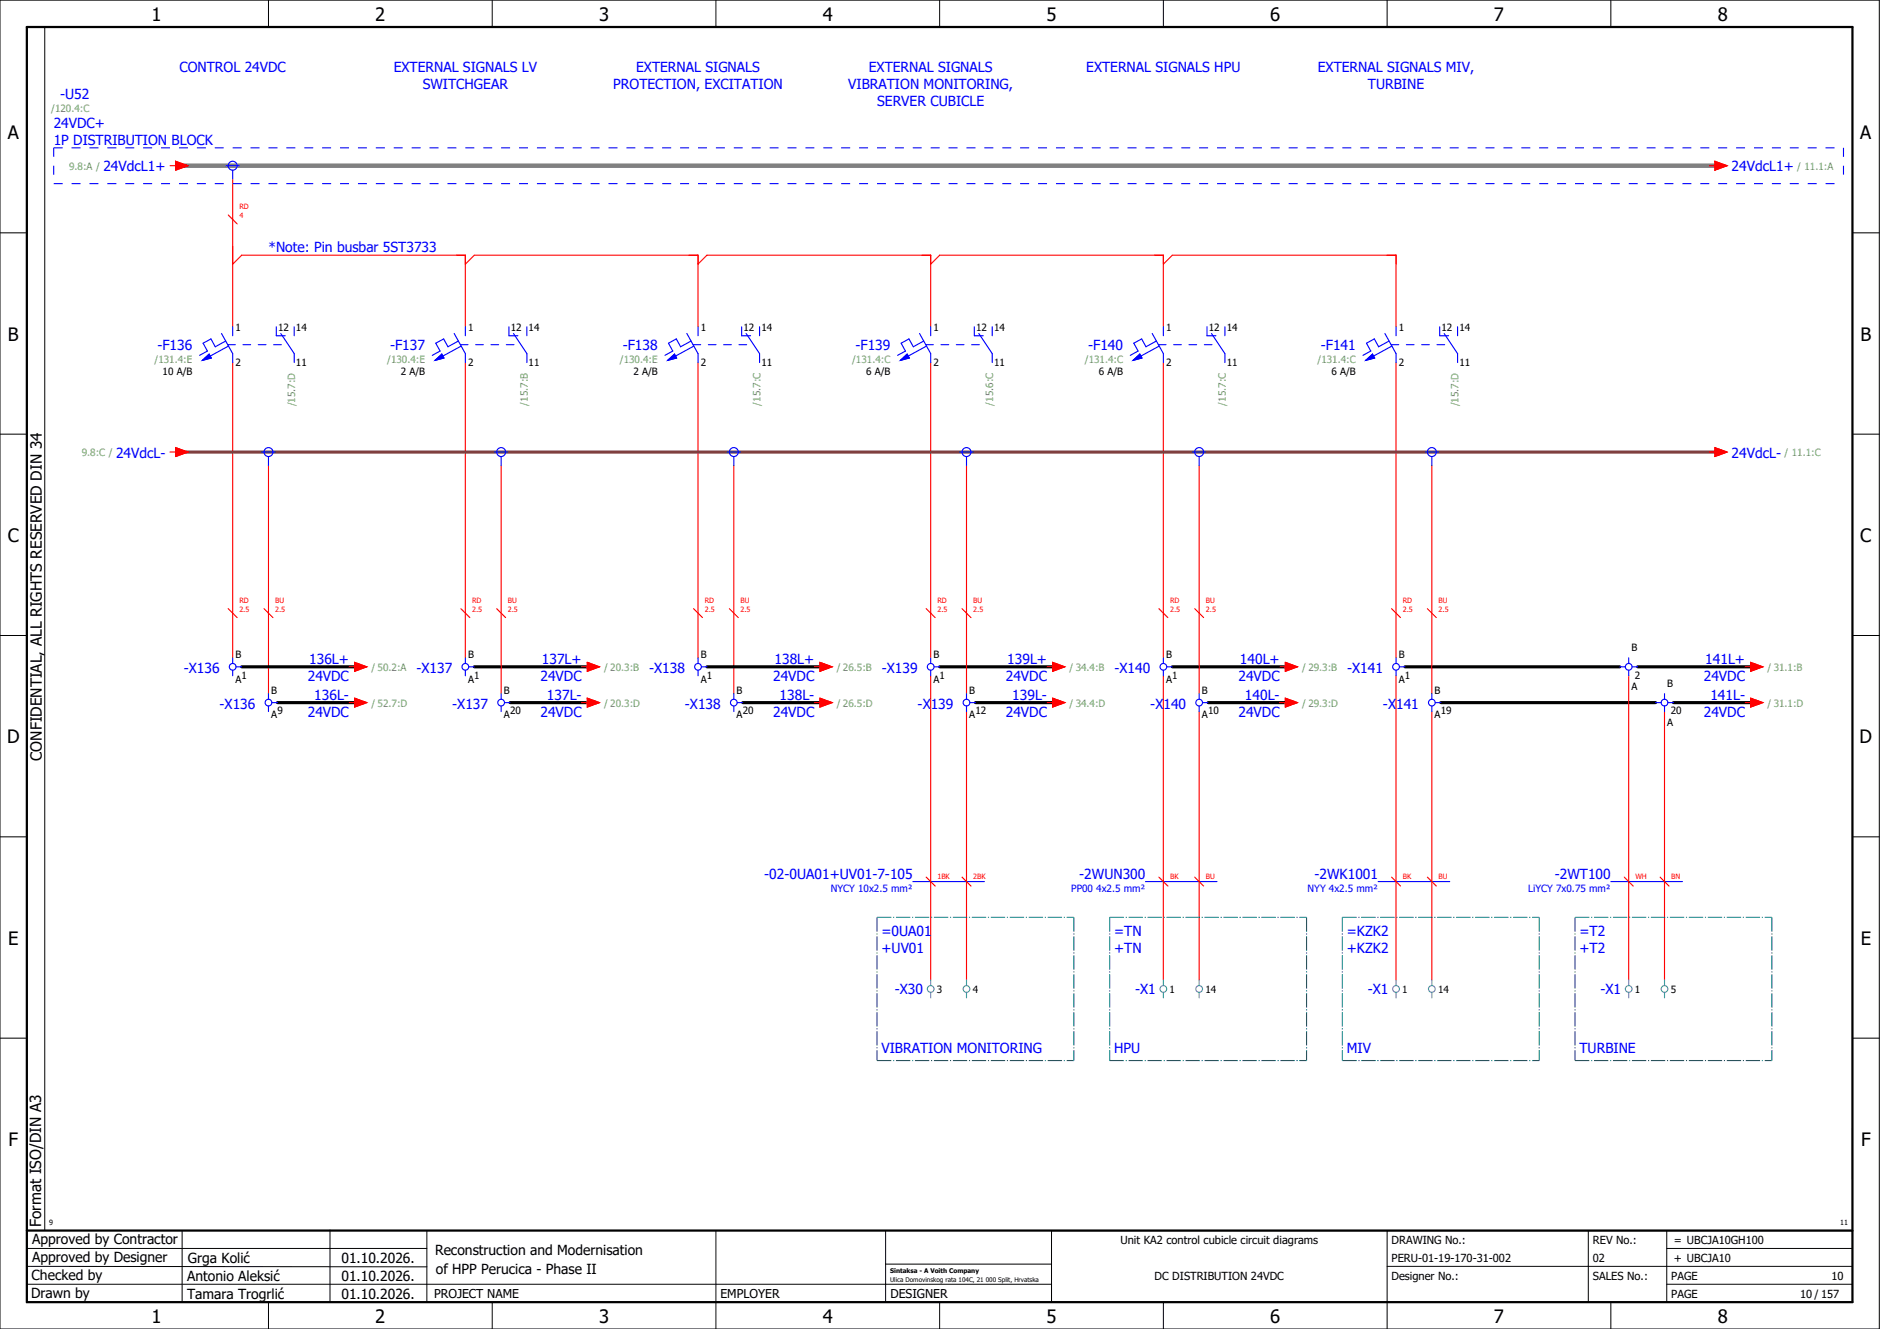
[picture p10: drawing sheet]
<svg xmlns="http://www.w3.org/2000/svg" width="420mm" height="297mm" viewBox="0 0 420 297" stroke-linecap="round" stroke-linejoin="round" font-family="sans-serif">
<g fill="none" stroke="#000" stroke-width=".22">
<path d="M0 0h420v297h-420zM10 6v269M60 0v6M110 0v6M160 0v6M210 0v6M260 0v6M310 0v6M360 0v6M0 52h6M414 52h6M0 97h6"/>
<path d="M414 97h6M0 142h6M414 142h6M414 176.3v87.4M0 187h6M414 187h6M0 232h6M414 232h6M6 279h89.4M40.7 275v16M73.7 274.9v16M95.4 275.1v16"/>
<path d="M160 275v22M197.9 275.1v16M310 275v22M355 275v16M372.5 279h41.5M372.5 275v16M414 275h-179v16M6 283l89.4 .1M6 287h229M60 291v6M110 291v6M197.9 282.5h37.1"/>
<path d="M210 291v6M260 291v6M310 283h104M360 291v6M372.5 287h41.5"/>
</g>
<path d="M6 6h408v285h-408zM6 275h408" fill="none" stroke="#000" stroke-width=".5"/>
<g fill="none" stroke="#f00" stroke-width=".25">
<path d="M38 37h1.3M39.3 36l2.7 1-2.7 1zM382 37h1.3M383.3 36l2.7 1-2.7 1zM51 48l2 2M52 59l2-2h50v16M52 40v33M104 59l2-2h50v16M156 59l2-2h50v16M208 59l2-2h50v16M260 59l2-2h50v16M52 81v66"/>
<path d="M104 81v66M156 81v66M208 81v66M260 81v66M312 81v66M38 101h1.3M39.3 100l2.7 1-2.7 1zM60 104v51M112 104v51M164 104v51M216 104v51M268 104v51"/>
<path d="M320 104v51M382 101h1.3M383.3 100l2.7 1-2.7 1zM51 136l2 2M59 136l2 2M103 136l2 2M111 136l2 2M155 136l2 2M163 136l2 2M207 136l2 2M215 136l2 2M259 136l2 2"/>
<path d="M267 136l2 2M311 136l2 2M319 136l2 2M78 149h1.3M78 157h1.3M79.3 148l2.7 1-2.7 1zM79.3 156l2.7 1-2.7 1zM130 149h1.2M130 157h1.2M131.2 148l2.8 1-2.8 1zM131.2 156l2.8 1-2.8 1zM182 149h1.3"/>
<path d="M182 157h1.3M183.3 148l2.7 1-2.7 1zM183.3 156l2.7 1-2.7 1zM208 151v68M216 159v60M234 149h1.2M234 157h1.2M235.2 148l2.8 1-2.8 1zM235.2 156l2.8 1-2.8 1zM260 151v68M268 159v60M286 149h1.3"/>
<path d="M286 157h1.3M287.3 148l2.7 1-2.7 1zM287.3 156l2.7 1-2.7 1zM312 151v68M320 159v60M364 151v68M372 159v60M390 149h1.3M390 157h1.3M391.3 148l2.7 1-2.7 1zM391.3 156l2.7 1-2.7 1zM207 196l2 2"/>
<path d="M215 196l2 2M259 196l2 2M267 196l2 2M311 196l2 2M319 196l2 2M363 196l2 2M371 196l2 2"/>
</g>
<g fill="none" stroke="#000" stroke-width=".7">
<path d="M54 149h26M62 157h18M106 149h26M114 157h18M158 149h26M166 157h18M210 149h26M218 157h18M262 149h26M270 157h18M314 149h48M322 157h48"/>
<path d="M366 149h26M374 157h18"/>
</g>
<path d="M40 101h344" fill="none" stroke="#7f3f3f" stroke-width=".7"/>
<path d="M40 37h344" fill="none" stroke="#808080" stroke-width="1"/>
<g fill="none" stroke="#00f" stroke-width=".25">
<path d="M50.5 37h3M52 38v2M49.5 74.5l2.5 4.5v2M50.4 76.2l-2.3 1.3-1-1.8-1.7 1 1 1.8-1.8 .9M50.9 77h1.7M51.1 77.3l-4.1 2.3M52 73v2M54.3 77h1.7M57.7 77h1.7M61.2 77h1.7M61.7 73v2h2.1M62.7 74.5l3.1 4.5v2"/>
<path d="M65.8 73v2M101.5 74.5l2.5 4.5v2M102.4 76.2l-2.3 1.3-1-1.8-1.7 1 1 1.8-1.8 .9M102.9 77h1.7M103.1 77.3l-4.1 2.3M104 73v2M106.3 77h1.7M109.7 77h1.7M113.2 77h1.7M113.8 73v2h1.9M114.8 74.5l3 4.5v2M117.8 73v2"/>
<path d="M153.5 74.5l2.5 4.5v2M154.4 76.2l-2.3 1.3-1-1.8-1.7 1 1 1.8-1.8 .9M154.9 77h1.7M155.1 77.3l-4.1 2.3M156 73v2M158.3 77h1.7M161.7 77h1.7M165.2 77h1.7M165.8 73v2h2M166.7 74.5l3.1 4.5v2M169.7 73v2M205.5 74.5l2.5 4.5v2"/>
<path d="M206.4 76.2l-2.3 1.3-1-1.8-1.7 1 1 1.8-1.8 .9M206.9 77h1.7M207.1 77.3l-4.1 2.3M208 73v2M210.3 77h1.7M213.7 77h1.7M217.2 77h1.7M217.7 73v2h2M218.8 74.5l3 4.5v2M221.8 73v2M257.5 74.5l2.5 4.5v2M258.4 76.2l-2.3 1.3-1-1.8-1.7 1 1 1.8-1.8 .9"/>
<path d="M258.9 77h1.7M259.1 77.3l-4.1 2.3M260 73v2M262.3 77h1.7M265.7 77h1.7M269.2 77h1.7M269.8 73v2h2M270.7 74.5l3.1 4.5v2M273.7 73v2M309.5 74.5l2.5 4.5v2M310.4 76.2l-2.3 1.3-1-1.8-1.7 1 1 1.8-1.8 .9M310.9 77h1.7"/>
<path d="M311.1 77.3l-4.1 2.3M312 73v2M314.3 77h1.7M317.7 77h1.7M321.2 77h1.7M321.7 73v2h2.1M322.8 74.5l3 4.5v2M325.8 73v2M45.2 80.5l1.5-1.4 .5 .9zM97.2 80.5l1.5-1.4 .5 .9zM149.2 80.5l1.5-1.4 .5 .9zM201.2 80.5l1.5-1.4 .5 .9z"/>
<path d="M253.2 80.5l1.5-1.4 .5 .9zM305.2 80.5l1.5-1.4 .5 .9zM58.5 101h3M60 102v2M110.5 101h3M112 102v2M162.5 101h3M164 102v2M214.5 101h3M216 102v2M266.5 101h3M268 102v2"/>
<path d="M318.5 101h3M320 102v2M52 147v1.3M52 149.8v1.2M52.8 149h1.2M60 155v1.3M60 157.8v1.2M60.8 157h1.2M104 147v1.3M104 149.8v1.2M104.7 149h1.3M112 155v1.3"/>
<path d="M112 157.8v1.2M112.7 157h1.3M156 147v1.3M156 149.8v1.2M156.8 149h1.2M164 155v1.3M164 157.8v1.2M164.8 157h1.2M208 147v1.3M208 149.8v1.2M208.7 149h1.3M216 155v1.3"/>
<path d="M216 157.8v1.2M216.7 157h1.3M260 147v1.3M260 149.8v1.2M260.8 149h1.2M268 155v1.3M268 157.8v1.2M268.7 157h1.3M312 147v1.3M312 149.8v1.2M312.7 149h1.3M320 155v1.3"/>
<path d="M320 157.8v1.2M320.8 157h1.2M362 149h1.3M364 147v1.3M364 149.8v1.2M364.8 149h1.2M370 157h1.2M372 155v1.3M372 157.8v1.2M372.7 157h1.3M204 197h16M256 197h16"/>
<path d="M308 197h16M360 197h16"/>
<circle cx="52" cy="37" r="1"/>
<circle cx="60" cy="101" r="1"/>
<circle cx="112" cy="101" r="1"/>
<circle cx="164" cy="101" r="1"/>
<circle cx="216" cy="101" r="1"/>
<circle cx="268" cy="101" r="1"/>
<circle cx="320" cy="101" r="1"/>
<circle cx="52" cy="149" r=".75"/>
<circle cx="60" cy="157" r=".75"/>
<circle cx="104" cy="149" r=".75"/>
<circle cx="112" cy="157" r=".75"/>
<circle cx="156" cy="149" r=".75"/>
<circle cx="164" cy="157" r=".75"/>
<circle cx="208" cy="149" r=".75"/>
<circle cx="216" cy="157" r=".75"/>
<circle cx="260" cy="149" r=".75"/>
<circle cx="268" cy="157" r=".75"/>
<circle cx="312" cy="149" r=".75"/>
<circle cx="320" cy="157" r=".75"/>
<circle cx="364" cy="149" r=".75"/>
<circle cx="372" cy="157" r=".75"/>
</g>
<g fill="#00f" stroke="#00f" stroke-width=".22">
<path d="M201.2 80.5l1.5-1.4 .5 .9z"/>
<path d="M253.2 80.5l1.5-1.4 .5 .9z"/>
<path d="M97.2 80.5l1.5-1.4 .5 .9z"/>
<path d="M305.2 80.5l1.5-1.4 .5 .9z"/>
<path d="M149.2 80.5l1.5-1.4 .5 .9z"/>
<path d="M45.2 80.5l1.5-1.4 .5 .9z"/>
</g>
<g fill="none" stroke="#007f7f" stroke-width=".25" stroke-dasharray="3.2 .4 .3 .4" stroke-linecap="butt">
<path d="M196 205h44M196 205v32M240 205v32M248 205h44M248 205v32M292 205v32M300 205h44M300 205v32M344 205v32M352 205h44M352 205v32M396 205v32"/>
<path d="M196 237h44M248 237h44M300 237h44M352 237h44"/>
</g>
<path d="M12 33h400M12 33v8M412 33v8M12 41h400" fill="none" stroke="#00f" stroke-width=".25" stroke-dasharray="2 2" stroke-linecap="butt"/>
<g fill="none" stroke="#52a5a5" stroke-width=".25">
<path d="M208 219v1.3M216 219v1.3M260 219v1.3M268 219v1.3M312 219v1.3M320 219v1.3M364 219v1.3M372 219v1.3M208 221.8v1.2M216 221.8v1.2M260 221.8v1.2M268 221.8v1.2"/>
<path d="M312 221.8v1.2M320 221.8v1.2M364 221.8v1.2M372 221.8v1.2"/>
<circle cx="208" cy="221" r=".75"/>
<circle cx="216" cy="221" r=".75"/>
<circle cx="260" cy="221" r=".75"/>
<circle cx="268" cy="221" r=".75"/>
<circle cx="312" cy="221" r=".75"/>
<circle cx="320" cy="221" r=".75"/>
<circle cx="364" cy="221" r=".75"/>
<circle cx="372" cy="221" r=".75"/>
</g>
<g fill="#f00" stroke="#f00" stroke-width=".22">
<path d="M131.2 148l2.8 1-2.8 1z"/>
<path d="M131.2 156l2.8 1-2.8 1z"/>
<path d="M235.2 148l2.8 1-2.8 1z"/>
<path d="M235.2 156l2.8 1-2.8 1z"/>
<path d="M287.3 148l2.7 1-2.7 1z"/>
<path d="M287.3 156l2.7 1-2.7 1z"/>
<path d="M383.3 100l2.7 1-2.7 1z"/>
<path d="M383.3 36l2.7 1-2.7 1z"/>
<path d="M39.3 36l2.7 1-2.7 1z"/>
<path d="M39.3 100l2.7 1-2.7 1z"/>
<path d="M183.3 148l2.7 1-2.7 1z"/>
<path d="M183.3 156l2.7 1-2.7 1z"/>
<path d="M391.3 148l2.7 1-2.7 1z"/>
<path d="M391.3 156l2.7 1-2.7 1z"/>
<path d="M79.3 148l2.7 1-2.7 1z"/>
<path d="M79.3 156l2.7 1-2.7 1z"/>
</g>
<g font-size="4.1">
<text x="33.9" y="4.7">1</text>
<text x="83.9" y="4.7">2</text>
<text x="133.9" y="4.7">3</text>
<text x="183.9" y="4.7">4</text>
<text x="233.9" y="4.7">5</text>
<text x="283.9" y="4.7">6</text>
<text x="333.9" y="4.7">7</text>
<text x="383.9" y="4.7">8</text>
<text x="1.8" y="31.2">A</text>
<text x="415.8" y="31.2">A</text>
<text x="1.8" y="76.2">B</text>
<text x="415.8" y="76.2">B</text>
<text x="1.8" y="121.2">C</text>
<text x="415.8" y="121.2">C</text>
<text x="1.6" y="166.2">D</text>
<text x="415.6" y="166.2">D</text>
<text x="1.8" y="211.2">E</text>
<text x="415.8" y="211.2">E</text>
<text x="1.9" y="256.2">F</text>
<text x="415.9" y="256.2">F</text>
<text x="33.9" y="295.7">1</text>
<text x="83.9" y="295.7">2</text>
<text x="133.9" y="295.7">3</text>
<text x="183.9" y="295.7">4</text>
<text x="233.9" y="295.7">5</text>
<text x="283.9" y="295.7">6</text>
<text x="333.9" y="295.7">7</text>
<text x="383.9" y="295.7">8</text>
</g>
<g font-size="3.4">
<text x="9.4" y="170" transform="rotate(-90 9.4 170)">CONFIDENTIAL, ALL RIGHTS RESERVED DIN 34</text>
<text x="9.2" y="274.3" transform="rotate(-90 9.2 274.3)">Format ISO/DIN A3</text>
</g>
<g font-size="3.1" fill="#00f">
<text x="40.1" y="16.1">CONTROL 24VDC</text>
<text x="88" y="16.1">EXTERNAL SIGNALS LV</text>
<text x="142.2" y="16.1">EXTERNAL SIGNALS</text>
<text x="194.2" y="16.1">EXTERNAL SIGNALS</text>
<text x="242.8" y="16.1">EXTERNAL SIGNALS HPU</text>
<text x="294.5" y="16.1">EXTERNAL SIGNALS MIV,</text>
<text x="13.4" y="22.1">-U52</text>
<text x="94.5" y="19.9">SWITCHGEAR</text>
<text x="137.1" y="19.9">PROTECTION, EXCITATION</text>
<text x="189.6" y="19.9">VIBRATION MONITORING,</text>
<text x="196" y="23.6">SERVER CUBICLE</text>
<text x="305.7" y="19.9">TURBINE</text>
<text x="12" y="28.6">24VDC+</text>
<text x="12" y="32.4">1P DISTRIBUTION BLOCK</text>
<text x="23.1" y="38.3">24VdcL1+</text>
<text x="387" y="38.3">24VdcL1+</text>
<text x="60" y="56.4">*Note: Pin busbar 5ST3733</text>
<text x="35.2" y="78.3">-F136</text>
<text x="87.2" y="78.3">-F137</text>
<text x="139.2" y="78.3">-F138</text>
<text x="191.2" y="78.3">-F139</text>
<text x="243.2" y="78.3">-F140</text>
<text x="295.2" y="78.3">-F141</text>
<text x="25.9" y="102.3">24VdcL-</text>
<text x="387" y="102.3">24VdcL-</text>
<text x="69.1" y="148.4">136L+</text>
<text x="121.1" y="148.4">137L+</text>
<text x="173.1" y="148.4">138L+</text>
<text x="225.1" y="148.4">139L+</text>
<text x="277.1" y="148.4">140L+</text>
<text x="381.1" y="148.4">141L+</text>
<text x="41.1" y="150.4">-X136</text>
<text x="68.8" y="152.1">24VDC</text>
<text x="93.1" y="150.4">-X137</text>
<text x="120.8" y="152.1">24VDC</text>
<text x="145.1" y="150.4">-X138</text>
<text x="172.8" y="152.1">24VDC</text>
<text x="197.1" y="150.4">-X139</text>
<text x="224.8" y="152.1">24VDC</text>
<text x="249.1" y="150.4">-X140</text>
<text x="276.8" y="152.1">24VDC</text>
<text x="301.1" y="150.4">-X141</text>
<text x="380.8" y="152.1">24VDC</text>
<text x="49.1" y="158.4">-X136</text>
<text x="68.8" y="160.1">24VDC</text>
<text x="70.2" y="156.4">136L-</text>
<text x="101.1" y="158.4">-X137</text>
<text x="120.8" y="160.1">24VDC</text>
<text x="122.2" y="156.4">137L-</text>
<text x="153.1" y="158.4">-X138</text>
<text x="172.8" y="160.1">24VDC</text>
<text x="174.2" y="156.4">138L-</text>
<text x="205.1" y="158.4">-X139</text>
<text x="224.8" y="160.1">24VDC</text>
<text x="226.2" y="156.4">139L-</text>
<text x="257.1" y="158.4">-X140</text>
<text x="276.8" y="160.1">24VDC</text>
<text x="278.2" y="156.4">140L-</text>
<text x="309.1" y="158.4">-X141</text>
<text x="380.8" y="160.1">24VDC</text>
<text x="382.2" y="156.4">141L-</text>
<text x="170.8" y="196.4">-02-0UA01+UV01-7-105</text>
<text x="241.2" y="196.4">-2WUN300</text>
<text x="293.8" y="196.4">-2WK1001</text>
<text x="347.5" y="196.4">-2WT100</text>
<text x="197" y="209.1">=0UA01</text>
<text x="249" y="209.1">=TN</text>
<text x="301" y="209.1">=KZK2</text>
<text x="353" y="209.1">=T2</text>
<text x="197" y="212.9">+UV01</text>
<text x="249" y="212.9">+TN</text>
<text x="301" y="212.9">+KZK2</text>
<text x="353" y="212.9">+T2</text>
<text x="200" y="222.3">-X30</text>
<text x="253.7" y="222.3">-X1</text>
<text x="305.7" y="222.3">-X1</text>
<text x="357.7" y="222.3">-X1</text>
<text x="197" y="235.4">VIBRATION MONITORING</text>
<text x="249" y="235.4">HPU</text>
<text x="301" y="235.4">MIV</text>
<text x="353" y="235.4">TURBINE</text>
</g>
<g font-size="3.1">
<text x="7.2" y="278.1">Approved by Contractor</text>
<text x="97.2" y="280.5">Reconstruction and Modernisation</text>
<text x="7.1" y="286.1">Checked by</text>
<text x="7.2" y="282.1">Approved by Designer</text>
<text x="41.8" y="286.2">Antonio Aleksić</text>
<text x="42" y="282.3">Grga Kolić</text>
<text x="76.3" y="282.3">01.10.2026.</text>
<text x="76.3" y="286.3">01.10.2026.</text>
<text x="97.4" y="284.8">of HPP Perucica - Phase II</text>
<text x="6.9" y="290">Drawn by</text>
<text x="41.8" y="290.3">Tamara Trogrlić</text>
<text x="76.3" y="290.3">01.10.2026.</text>
</g>
<g font-size="2.7">
<text x="97" y="290.1">PROJECT NAME</text>
<text x="161" y="290.1">EMPLOYER</text>
<text x="199" y="290.1">DESIGNER</text>
</g>
<g font-size="2.5">
<text x="250.4" y="278">Unit KA2 control cubicle circuit diagrams</text>
<text x="311" y="278">DRAWING No.:</text>
<text x="356" y="278">REV No.:</text>
<text x="374.1" y="278">= UBCJA10GH100</text>
<text x="258" y="286">DC DISTRIBUTION 24VDC</text>
<text x="311" y="286">Designer No.:</text>
<text x="311" y="282">PERU-01-19-170-31-002</text>
<text x="356" y="286">SALES No.:</text>
<text x="356" y="282">02</text>
<text x="373.5" y="286">PAGE</text>
<text x="374.1" y="282.1">+ UBCJA10</text>
<text x="409.3" y="286">10</text>
<text x="373.5" y="290">PAGE</text>
<text x="402.3" y="290">10 / 157</text>
</g>
<g font-size="2.2" fill="#7ca552">
<text x="11.5" y="25">/120.4:C</text>
<text x="15.5" y="37.9">9.8:A /</text>
<text x="401.7" y="37.9">/ 11.1:A</text>
<text x="34.5" y="81.2">/131.4:E</text>
<text x="86.5" y="81.2">/130.4:E</text>
<text x="138.5" y="81.2">/130.4:E</text>
<text x="190.5" y="81.2">/131.4:C</text>
<text x="242.5" y="81.2">/131.4:C</text>
<text x="294.5" y="81.2">/131.4:C</text>
<text x="65.9" y="90.8" transform="rotate(-90 65.9 90.8)">/15.7:D</text>
<text x="117.9" y="90.6" transform="rotate(-90 117.9 90.6)">/15.7:B</text>
<text x="169.9" y="90.7" transform="rotate(-90 169.9 90.7)">/15.7:C</text>
<text x="221.9" y="90.7" transform="rotate(-90 221.9 90.7)">/15.6:C</text>
<text x="273.9" y="90.7" transform="rotate(-90 273.9 90.7)">/15.7:C</text>
<text x="325.9" y="90.8" transform="rotate(-90 325.9 90.8)">/15.7:D</text>
<text x="18.3" y="101.9">9.8:C /</text>
<text x="398.9" y="101.9">/ 11.1:C</text>
<text x="83" y="149.9">/ 50.2:A</text>
<text x="135" y="149.9">/ 20.3:B</text>
<text x="187" y="149.9">/ 26.5:B</text>
<text x="239" y="149.9">/ 34.4:B</text>
<text x="291" y="149.9">/ 29.3:B</text>
<text x="395" y="149.9">/ 31.1:B</text>
<text x="83" y="157.9">/ 52.7:D</text>
<text x="135" y="157.9">/ 20.3:D</text>
<text x="187" y="157.9">/ 26.5:D</text>
<text x="239" y="157.9">/ 34.4:D</text>
<text x="291" y="157.9">/ 29.3:D</text>
<text x="395" y="157.9">/ 31.1:D</text>
</g>
<g font-size="2.2">
<text x="52.6" y="74">1</text>
<text x="62.1" y="74">12</text>
<text x="66.2" y="74">14</text>
<text x="104.6" y="74">1</text>
<text x="114.2" y="74">12</text>
<text x="118.1" y="74">14</text>
<text x="156.6" y="74">1</text>
<text x="166.1" y="74">12</text>
<text x="170.2" y="74">14</text>
<text x="208.6" y="74">1</text>
<text x="218.2" y="74">12</text>
<text x="222.2" y="74">14</text>
<text x="260.6" y="74">1</text>
<text x="270.2" y="74">12</text>
<text x="274.1" y="74">14</text>
<text x="312.6" y="74">1</text>
<text x="322.1" y="74">12</text>
<text x="326.2" y="74">14</text>
<text x="36.3" y="83.9">10 A/B</text>
<text x="52.6" y="81.9">2</text>
<text x="66.2" y="81.9">11</text>
<text x="89.6" y="83.9">2 A/B</text>
<text x="104.6" y="81.9">2</text>
<text x="118.1" y="81.9">11</text>
<text x="141.6" y="83.9">2 A/B</text>
<text x="156.6" y="81.9">2</text>
<text x="170.2" y="81.9">11</text>
<text x="193.6" y="83.9">6 A/B</text>
<text x="208.6" y="81.9">2</text>
<text x="222.2" y="81.9">11</text>
<text x="245.6" y="83.9">6 A/B</text>
<text x="260.6" y="81.9">2</text>
<text x="274.1" y="81.9">11</text>
<text x="297.6" y="83.9">6 A/B</text>
<text x="312.6" y="81.9">2</text>
<text x="326.2" y="81.9">11</text>
<text x="52.6" y="147.2">B</text>
<text x="104.6" y="147.2">B</text>
<text x="156.6" y="147.2">B</text>
<text x="208.6" y="147.2">B</text>
<text x="260.6" y="147.2">B</text>
<text x="312.6" y="147.2">B</text>
<text x="364.6" y="145.6">B</text>
<text x="52.6" y="152.6">A</text>
<text x="54" y="151.7">1</text>
<text x="60.6" y="155.2">B</text>
<text x="104.6" y="152.6">A</text>
<text x="106" y="151.7">1</text>
<text x="112.6" y="155.2">B</text>
<text x="156.6" y="152.6">A</text>
<text x="158" y="151.7">1</text>
<text x="164.6" y="155.2">B</text>
<text x="208.6" y="152.6">A</text>
<text x="210" y="151.7">1</text>
<text x="216.6" y="155.2">B</text>
<text x="260.6" y="152.6">A</text>
<text x="262" y="151.7">1</text>
<text x="268.6" y="155.2">B</text>
<text x="312.6" y="152.6">A</text>
<text x="314" y="151.7">1</text>
<text x="320.6" y="155.2">B</text>
<text x="364.6" y="154.3">A</text>
<text x="365.4" y="151.7">2</text>
<text x="372.6" y="153.6">B</text>
<text x="60.6" y="160.6">A</text>
<text x="62" y="159.7">9</text>
<text x="112.6" y="160.6">A</text>
<text x="114" y="159.7">20</text>
<text x="164.6" y="160.6">A</text>
<text x="166" y="159.7">20</text>
<text x="216.6" y="160.6">A</text>
<text x="218" y="159.7">12</text>
<text x="268.6" y="160.6">A</text>
<text x="270" y="159.7">10</text>
<text x="320.6" y="160.6">A</text>
<text x="322" y="159.7">19</text>
<text x="373.4" y="159.7">20</text>
<text x="372.6" y="162.3">A</text>
<text x="209.4" y="221.9">3</text>
<text x="217.4" y="221.9">4</text>
<text x="261.4" y="221.9">1</text>
<text x="269.4" y="221.9">14</text>
<text x="313.4" y="221.9">1</text>
<text x="321.4" y="221.9">14</text>
<text x="365.4" y="221.9">1</text>
<text x="373.4" y="221.9">5</text>
</g>
<g font-size="2.2" fill="#00f">
<text x="185.7" y="199.3">NYCY 10x2.5 mm²</text>
<text x="239.4" y="199.3">PP00 4x2.5 mm²</text>
<text x="292.2" y="199.3">NYY 4x2.5 mm²</text>
<text x="341.5" y="199.3">LiYCY 7x0.75 mm²</text>
</g>
<g font-size="1.6" fill="#f00">
<text x="53.5" y="46.8">RD</text>
<text x="53.5" y="48.7">4</text>
<text x="53.5" y="136.7">2.5</text>
<text x="53.5" y="134.8">RD</text>
<text x="61.5" y="136.7">2.5</text>
<text x="61.5" y="134.8">BU</text>
<text x="105.5" y="136.7">2.5</text>
<text x="105.5" y="134.8">RD</text>
<text x="113.5" y="136.7">2.5</text>
<text x="113.5" y="134.8">BU</text>
<text x="157.5" y="136.7">2.5</text>
<text x="157.5" y="134.8">RD</text>
<text x="165.5" y="136.7">2.5</text>
<text x="165.5" y="134.8">BU</text>
<text x="209.5" y="136.7">2.5</text>
<text x="209.5" y="134.8">RD</text>
<text x="217.5" y="136.7">2.5</text>
<text x="217.5" y="134.8">BU</text>
<text x="261.5" y="136.7">2.5</text>
<text x="261.5" y="134.8">RD</text>
<text x="269.5" y="136.7">2.5</text>
<text x="269.5" y="134.8">BU</text>
<text x="313.5" y="136.7">2.5</text>
<text x="313.5" y="134.8">RD</text>
<text x="321.5" y="136.7">2.5</text>
<text x="321.5" y="134.8">BU</text>
<text x="209.5" y="196.5">1BK</text>
<text x="217.5" y="196.5">2BK</text>
<text x="261.5" y="196.5">BK</text>
<text x="269.5" y="196.5">BU</text>
<text x="313.5" y="196.5">BK</text>
<text x="321.5" y="196.5">BU</text>
<text x="365.5" y="196.5">WH</text>
<text x="373.5" y="196.5">BN</text>
</g>
<g font-size="1.6">
<text x="11" y="273.7">9</text>
<text x="411.2" y="273.7">11</text>
</g>
<g font-size="1.4">
<text x="198.9" y="284.4">Sintaksa - A Voith Company</text>
<text x="198.9" y="286.4">Ulica Domovinskog rata 104C, 21 000 Split, Hrvatska</text>
</g>
</svg>
